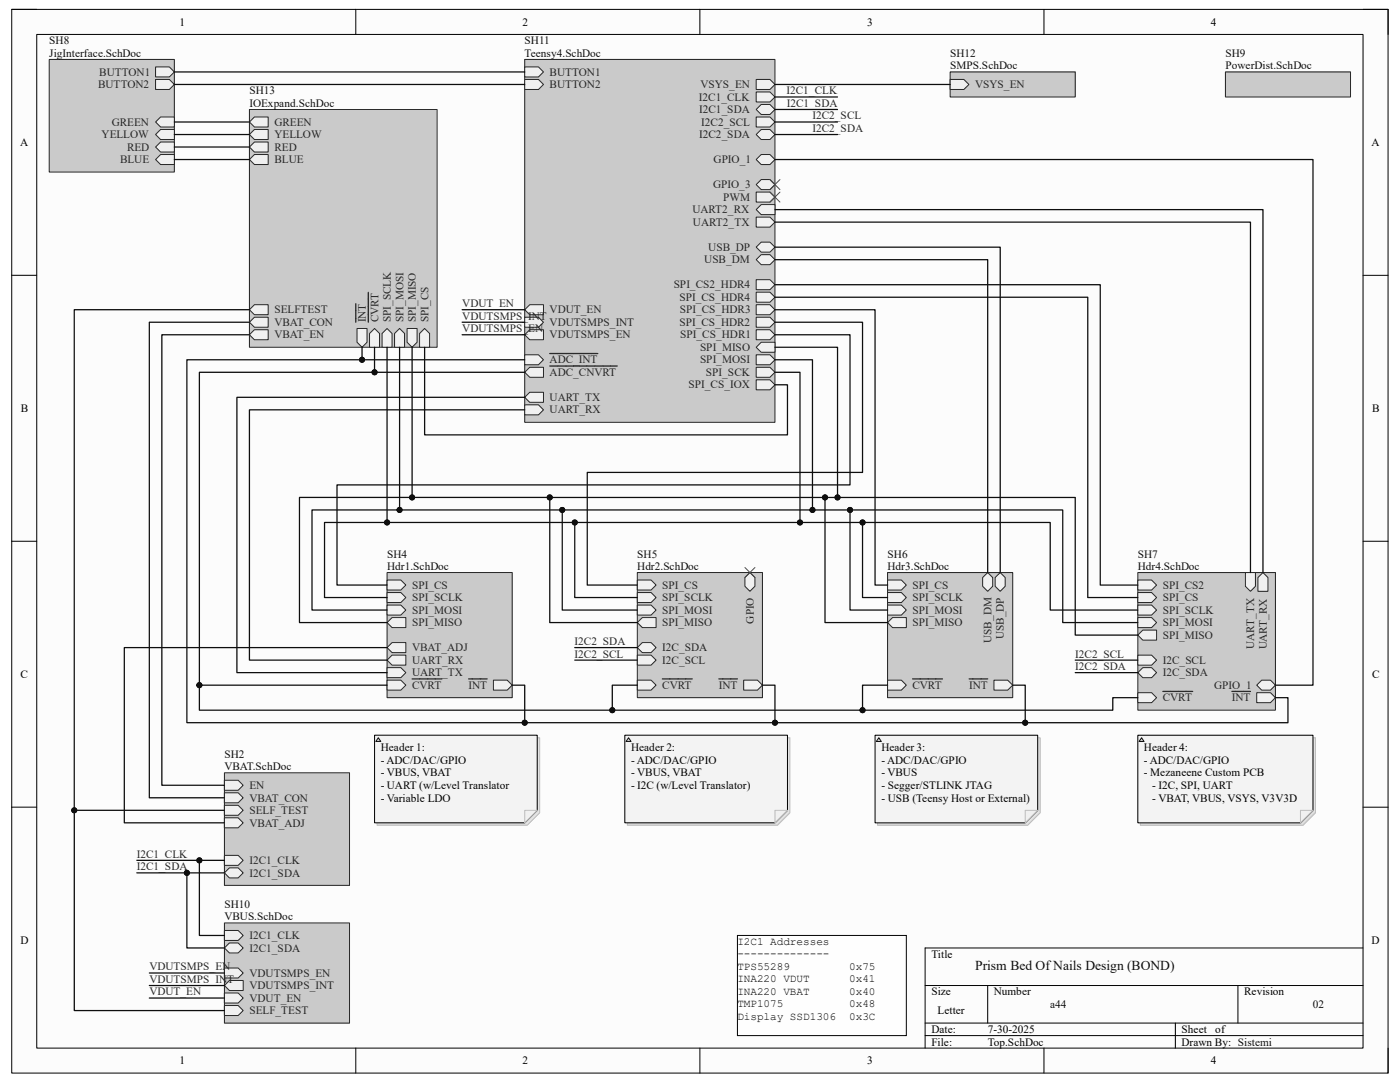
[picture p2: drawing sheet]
<svg xmlns="http://www.w3.org/2000/svg" width="279mm" height="216mm" viewBox="0 0 279 216" stroke-linecap="round" stroke-linejoin="round" font-family="sans-serif">
<path d="M2.3 1.9h274.7v212.2h-274.7z" fill-rule="evenodd" fill="#fcfcfc"/>
<path d="M2.3 1.9h274.7v212.2h-274.7z" fill="none" stroke="#000" stroke-width=".2"/>
<path d="M7.3 6.9h264.7v202.2h-264.7z" fill-rule="evenodd" fill="#fcfcfc"/>
<g fill="none" stroke="#000" stroke-width=".2">
<path d="M2.3 1.9h5M7.3 6.9h264.7v202.2h-264.7zM71 1.9v5M139.7 1.9v5M208.3 1.9v5M272 1.9h5v5M2.3 54.9h5M272 54.9h5M2.3 108h5M272 108h5M2.3 161.1h5M272 161.1h5"/>
<path d="M184.6 196.6h87.4M197.1 196.6v7.5M247.1 196.6v7.5M272 189.2h-87.4v19.9M71 209.1v5M139.7 209.1v5M184.6 204.1h87.4M184.6 206.6h87.4M208.3 209.1v5M234.6 204.1v5M277 209.1v5"/>
</g>
<path d="M44.8 154.2h25v22.5h-25z" fill-rule="evenodd" fill="#cacaca"/>
<path d="M44.8 154.2h25v22.5h-25z" fill="none" stroke="#262626" stroke-width=".2"/>
<path d="M45.8 173.2h1.7l1 1-1 1h-1.7l-1-1z" fill-rule="evenodd" fill="#f0f0f0"/>
<path d="M45.8 173.2h1.7l1 1-1 1h-1.7l-1-1z" fill="none" stroke="#262626" stroke-width=".2"/>
<path d="M44.8 155.7h2.7l1 1-1 1h-2.7z" fill-rule="evenodd" fill="#f0f0f0"/>
<path d="M44.8 155.7h2.7l1 1-1 1h-2.7z" fill="none" stroke="#262626" stroke-width=".2"/>
<path d="M44.8 158.2h2.7l1 1-1 1h-2.7z" fill-rule="evenodd" fill="#f0f0f0"/>
<path d="M44.8 158.2h2.7l1 1-1 1h-2.7z" fill="none" stroke="#262626" stroke-width=".2"/>
<path d="M44.8 160.7h2.7l1 1-1 1h-2.7z" fill-rule="evenodd" fill="#f0f0f0"/>
<path d="M44.8 160.7h2.7l1 1-1 1h-2.7z" fill="none" stroke="#262626" stroke-width=".2"/>
<path d="M44.8 170.7h2.7l1 1-1 1h-2.7z" fill-rule="evenodd" fill="#f0f0f0"/>
<path d="M44.8 170.7h2.7l1 1-1 1h-2.7z" fill="none" stroke="#262626" stroke-width=".2"/>
<path d="M44.8 163.2h2.7l1 1-1 1h-2.7z" fill-rule="evenodd" fill="#f0f0f0"/>
<path d="M44.8 163.2h2.7l1 1-1 1h-2.7z" fill="none" stroke="#262626" stroke-width=".2"/>
<path d="M77.2 114.2h25v25h-25z" fill-rule="evenodd" fill="#cacaca"/>
<path d="M77.2 114.2h25v25h-25z" fill="none" stroke="#262626" stroke-width=".2"/>
<path d="M77.2 120.7h2.8l1 1-1 1h-2.8z" fill-rule="evenodd" fill="#f0f0f0"/>
<path d="M77.2 120.7h2.8l1 1-1 1h-2.8z" fill="none" stroke="#262626" stroke-width=".2"/>
<path d="M77.2 115.7h2.8l1 1-1 1h-2.8z" fill-rule="evenodd" fill="#f0f0f0"/>
<path d="M77.2 115.7h2.8l1 1-1 1h-2.8z" fill="none" stroke="#262626" stroke-width=".2"/>
<path d="M98.5 135.7h2.7l1 1-1 1h-2.7z" fill-rule="evenodd" fill="#f0f0f0"/>
<path d="M98.5 135.7h2.7l1 1-1 1h-2.7z" fill="none" stroke="#262626" stroke-width=".2"/>
<path d="M93.5 135.5h3.7" fill="none" stroke="#262626" stroke-width=".25"/>
<path d="M77.2 124.2l1-1h2.8v2h-2.8z" fill-rule="evenodd" fill="#f0f0f0"/>
<path d="M77.2 124.2l1-1h2.8v2h-2.8z" fill="none" stroke="#262626" stroke-width=".2"/>
<path d="M77.2 118.2h2.8l1 1-1 1h-2.8z" fill-rule="evenodd" fill="#f0f0f0"/>
<path d="M77.2 118.2h2.8l1 1-1 1h-2.8z" fill="none" stroke="#262626" stroke-width=".2"/>
<path d="M77.2 135.7h2.8l1 1-1 1h-2.8z" fill-rule="evenodd" fill="#f0f0f0"/>
<path d="M77.2 135.7h2.8l1 1-1 1h-2.8z" fill="none" stroke="#262626" stroke-width=".2"/>
<path d="M82.2 135.5h6" fill="none" stroke="#262626" stroke-width=".25"/>
<path d="M77.2 129.2l1-1h2.8v2h-2.8z" fill-rule="evenodd" fill="#f0f0f0"/>
<path d="M77.2 129.2l1-1h2.8v2h-2.8z" fill="none" stroke="#262626" stroke-width=".2"/>
<path d="M77.2 133.2h2.8l1 1-1 1h-2.8z" fill-rule="evenodd" fill="#f0f0f0"/>
<path d="M77.2 133.2h2.8l1 1-1 1h-2.8z" fill="none" stroke="#262626" stroke-width=".2"/>
<path d="M77.2 131.7l1-1h2.8v2h-2.8z" fill-rule="evenodd" fill="#f0f0f0"/>
<path d="M77.2 131.7l1-1h2.8v2h-2.8z" fill="none" stroke="#262626" stroke-width=".2"/>
<path d="M127.2 114.2h25v25h-25z" fill-rule="evenodd" fill="#cacaca"/>
<path d="M127.2 114.2h25v25h-25z" fill="none" stroke="#262626" stroke-width=".2"/>
<path d="M127.2 118.2h2.7l1 1-1 1h-2.7z" fill-rule="evenodd" fill="#f0f0f0"/>
<path d="M127.2 118.2h2.7l1 1-1 1h-2.7z" fill="none" stroke="#262626" stroke-width=".2"/>
<path d="M127.2 124.2l1-1h2.7v2h-2.7z" fill-rule="evenodd" fill="#f0f0f0"/>
<path d="M127.2 124.2l1-1h2.7v2h-2.7z" fill="none" stroke="#262626" stroke-width=".2"/>
<path d="M127.2 120.7h2.7l1 1-1 1h-2.7z" fill-rule="evenodd" fill="#f0f0f0"/>
<path d="M127.2 120.7h2.7l1 1-1 1h-2.7z" fill="none" stroke="#262626" stroke-width=".2"/>
<path d="M127.2 129.2l1-1h1.7l1 1-1 1h-1.7z" fill-rule="evenodd" fill="#f0f0f0"/>
<path d="M127.2 129.2l1-1h1.7l1 1-1 1h-1.7z" fill="none" stroke="#262626" stroke-width=".2"/>
<path d="M127.2 130.7h2.7l1 1-1 1h-2.7z" fill-rule="evenodd" fill="#f0f0f0"/>
<path d="M127.2 130.7h2.7l1 1-1 1h-2.7z" fill="none" stroke="#262626" stroke-width=".2"/>
<path d="M127.2 115.7h2.7l1 1-1 1h-2.7z" fill-rule="evenodd" fill="#f0f0f0"/>
<path d="M127.2 115.7h2.7l1 1-1 1h-2.7z" fill="none" stroke="#262626" stroke-width=".2"/>
<path d="M127.2 135.7h2.7l1 1-1 1h-2.7z" fill-rule="evenodd" fill="#f0f0f0"/>
<path d="M127.2 135.7h2.7l1 1-1 1h-2.7z" fill="none" stroke="#262626" stroke-width=".2"/>
<path d="M132.2 135.5h5.9" fill="none" stroke="#262626" stroke-width=".25"/>
<path d="M148.4 135.7h2.8l1 1-1 1h-2.8z" fill-rule="evenodd" fill="#f0f0f0"/>
<path d="M148.4 135.7h2.8l1 1-1 1h-2.8z" fill="none" stroke="#262626" stroke-width=".2"/>
<path d="M143.5 135.5h3.7" fill="none" stroke="#262626" stroke-width=".25"/>
<path d="M148.7 115.2l1-1 1 1v1.8l-1 1-1-1z" fill-rule="evenodd" fill="#f0f0f0"/>
<path d="M148.7 115.2l1-1 1 1v1.8l-1 1-1-1z" fill="none" stroke="#262626" stroke-width=".2"/>
<path d="M177.1 114.2h25v25h-25z" fill-rule="evenodd" fill="#cacaca"/>
<path d="M177.1 114.2h25v25h-25z" fill="none" stroke="#262626" stroke-width=".2"/>
<path d="M177.1 120.7h2.8l1 1-1 1h-2.8z" fill-rule="evenodd" fill="#f0f0f0"/>
<path d="M177.1 120.7h2.8l1 1-1 1h-2.8z" fill="none" stroke="#262626" stroke-width=".2"/>
<path d="M177.1 118.2h2.8l1 1-1 1h-2.8z" fill-rule="evenodd" fill="#f0f0f0"/>
<path d="M177.1 118.2h2.8l1 1-1 1h-2.8z" fill="none" stroke="#262626" stroke-width=".2"/>
<path d="M177.1 115.7h2.8l1 1-1 1h-2.8z" fill-rule="evenodd" fill="#f0f0f0"/>
<path d="M177.1 115.7h2.8l1 1-1 1h-2.8z" fill="none" stroke="#262626" stroke-width=".2"/>
<path d="M177.1 124.2l1-1h2.8v2h-2.8z" fill-rule="evenodd" fill="#f0f0f0"/>
<path d="M177.1 124.2l1-1h2.8v2h-2.8z" fill="none" stroke="#262626" stroke-width=".2"/>
<path d="M198.4 135.7h2.7l1 1-1 1h-2.7z" fill-rule="evenodd" fill="#f0f0f0"/>
<path d="M198.4 135.7h2.7l1 1-1 1h-2.7z" fill="none" stroke="#262626" stroke-width=".2"/>
<path d="M193.4 135.5h3.7" fill="none" stroke="#262626" stroke-width=".25"/>
<path d="M177.1 135.7h2.8l1 1-1 1h-2.8z" fill-rule="evenodd" fill="#f0f0f0"/>
<path d="M177.1 135.7h2.8l1 1-1 1h-2.8z" fill="none" stroke="#262626" stroke-width=".2"/>
<path d="M182.1 135.5h6" fill="none" stroke="#262626" stroke-width=".25"/>
<path d="M198.6 115.2l1-1 1 1v1.8l-1 1-1-1z" fill-rule="evenodd" fill="#f0f0f0"/>
<path d="M198.6 115.2l1-1 1 1v1.8l-1 1-1-1z" fill="none" stroke="#262626" stroke-width=".2"/>
<path d="M196.1 115.2l1-1 1 1v1.8l-1 1-1-1z" fill-rule="evenodd" fill="#f0f0f0"/>
<path d="M196.1 115.2l1-1 1 1v1.8l-1 1-1-1z" fill="none" stroke="#262626" stroke-width=".2"/>
<path d="M227.1 114.2h27.4v27.5h-27.4z" fill-rule="evenodd" fill="#cacaca"/>
<path d="M227.1 114.2h27.4v27.5h-27.4z" fill="none" stroke="#262626" stroke-width=".2"/>
<path d="M227.1 138.2h2.7l1 1-1 1h-2.7z" fill-rule="evenodd" fill="#f0f0f0"/>
<path d="M227.1 138.2h2.7l1 1-1 1h-2.7z" fill="none" stroke="#262626" stroke-width=".2"/>
<path d="M232.1 138h5.9" fill="none" stroke="#262626" stroke-width=".25"/>
<path d="M227.1 115.7h2.7l1 1-1 1h-2.7z" fill-rule="evenodd" fill="#f0f0f0"/>
<path d="M227.1 115.7h2.7l1 1-1 1h-2.7z" fill="none" stroke="#262626" stroke-width=".2"/>
<path d="M227.1 134.2l1-1h1.7l1 1-1 1h-1.7z" fill-rule="evenodd" fill="#f0f0f0"/>
<path d="M227.1 134.2l1-1h1.7l1 1-1 1h-1.7z" fill="none" stroke="#262626" stroke-width=".2"/>
<path d="M227.1 120.7h2.7l1 1-1 1h-2.7z" fill-rule="evenodd" fill="#f0f0f0"/>
<path d="M227.1 120.7h2.7l1 1-1 1h-2.7z" fill="none" stroke="#262626" stroke-width=".2"/>
<path d="M227.1 123.2h2.7l1 1-1 1h-2.7z" fill-rule="evenodd" fill="#f0f0f0"/>
<path d="M227.1 123.2h2.7l1 1-1 1h-2.7z" fill="none" stroke="#262626" stroke-width=".2"/>
<path d="M227.1 118.2h2.7l1 1-1 1h-2.7z" fill-rule="evenodd" fill="#f0f0f0"/>
<path d="M227.1 118.2h2.7l1 1-1 1h-2.7z" fill="none" stroke="#262626" stroke-width=".2"/>
<path d="M227.1 130.7h2.7l1 1-1 1h-2.7z" fill-rule="evenodd" fill="#f0f0f0"/>
<path d="M227.1 130.7h2.7l1 1-1 1h-2.7z" fill="none" stroke="#262626" stroke-width=".2"/>
<path d="M227.1 126.7l1-1h2.7v2h-2.7z" fill-rule="evenodd" fill="#f0f0f0"/>
<path d="M227.1 126.7l1-1h2.7v2h-2.7z" fill="none" stroke="#262626" stroke-width=".2"/>
<path d="M250.8 138.2h2.7l1 1-1 1h-2.7z" fill-rule="evenodd" fill="#f0f0f0"/>
<path d="M250.8 138.2h2.7l1 1-1 1h-2.7z" fill="none" stroke="#262626" stroke-width=".2"/>
<path d="M245.9 138h3.7" fill="none" stroke="#262626" stroke-width=".25"/>
<path d="M250.8 136.7l1-1h1.7l1 1-1 1h-1.7z" fill-rule="evenodd" fill="#f0f0f0"/>
<path d="M250.8 136.7l1-1h1.7l1 1-1 1h-1.7z" fill="none" stroke="#262626" stroke-width=".2"/>
<path d="M248.5 114.2h2v2.8l-.9 1-1.1-1z" fill-rule="evenodd" fill="#f0f0f0"/>
<path d="M248.5 114.2h2v2.8l-.9 1-1.1-1z" fill="none" stroke="#262626" stroke-width=".2"/>
<path d="M251 115.2l1.1-1 .9 1v2.8h-2z" fill-rule="evenodd" fill="#f0f0f0"/>
<path d="M251 115.2l1.1-1 .9 1v2.8h-2z" fill="none" stroke="#262626" stroke-width=".2"/>
<path d="M9.8 11.9h25v22.4h-25z" fill-rule="evenodd" fill="#cacaca"/>
<path d="M9.8 11.9h25v22.4h-25z" fill="none" stroke="#262626" stroke-width=".2"/>
<path d="M31 31.8l1-1h2.8v2h-2.8z" fill-rule="evenodd" fill="#f0f0f0"/>
<path d="M31 31.8l1-1h2.8v2h-2.8z" fill="none" stroke="#262626" stroke-width=".2"/>
<path d="M31 26.8l1-1h2.8v2h-2.8z" fill-rule="evenodd" fill="#f0f0f0"/>
<path d="M31 26.8l1-1h2.8v2h-2.8z" fill="none" stroke="#262626" stroke-width=".2"/>
<path d="M31 29.3l1-1h2.8v2h-2.8z" fill-rule="evenodd" fill="#f0f0f0"/>
<path d="M31 29.3l1-1h2.8v2h-2.8z" fill="none" stroke="#262626" stroke-width=".2"/>
<path d="M31 13.4h2.8l1 1-1 1h-2.8z" fill-rule="evenodd" fill="#f0f0f0"/>
<path d="M31 13.4h2.8l1 1-1 1h-2.8z" fill="none" stroke="#262626" stroke-width=".2"/>
<path d="M31 24.3l1-1h2.8v2h-2.8z" fill-rule="evenodd" fill="#f0f0f0"/>
<path d="M31 24.3l1-1h2.8v2h-2.8z" fill="none" stroke="#262626" stroke-width=".2"/>
<path d="M31 15.9h2.8l1 1-1 1h-2.8z" fill-rule="evenodd" fill="#f0f0f0"/>
<path d="M31 15.9h2.8l1 1-1 1h-2.8z" fill="none" stroke="#262626" stroke-width=".2"/>
<path d="M244.6 14.4h24.9v5h-24.9z" fill-rule="evenodd" fill="#cacaca"/>
<path d="M244.6 14.4h24.9v5h-24.9z" fill="none" stroke="#262626" stroke-width=".2"/>
<path d="M44.8 184.2h25v19.9h-25z" fill-rule="evenodd" fill="#cacaca"/>
<path d="M44.8 184.2h25v19.9h-25z" fill="none" stroke="#262626" stroke-width=".2"/>
<path d="M45.8 188.2h1.7l1 1-1 1h-1.7l-1-1z" fill-rule="evenodd" fill="#f0f0f0"/>
<path d="M45.8 188.2h1.7l1 1-1 1h-1.7l-1-1z" fill="none" stroke="#262626" stroke-width=".2"/>
<path d="M44.8 185.7h2.7l1 1-1 1h-2.7z" fill-rule="evenodd" fill="#f0f0f0"/>
<path d="M44.8 185.7h2.7l1 1-1 1h-2.7z" fill="none" stroke="#262626" stroke-width=".2"/>
<path d="M44.8 193.2h2.7l1 1-1 .9h-2.7z" fill-rule="evenodd" fill="#f0f0f0"/>
<path d="M44.8 193.2h2.7l1 1-1 .9h-2.7z" fill="none" stroke="#262626" stroke-width=".2"/>
<path d="M45.8 195.6h2.7v2h-2.7l-1-1z" fill-rule="evenodd" fill="#f0f0f0"/>
<path d="M45.8 195.6h2.7v2h-2.7l-1-1z" fill="none" stroke="#262626" stroke-width=".2"/>
<path d="M44.8 200.6h2.7l1 1-1 1h-2.7z" fill-rule="evenodd" fill="#f0f0f0"/>
<path d="M44.8 200.6h2.7l1 1-1 1h-2.7z" fill="none" stroke="#262626" stroke-width=".2"/>
<path d="M44.8 198.1h2.7l1 1-1 1h-2.7z" fill-rule="evenodd" fill="#f0f0f0"/>
<path d="M44.8 198.1h2.7l1 1-1 1h-2.7z" fill="none" stroke="#262626" stroke-width=".2"/>
<path d="M104.7 11.9h50v72.4h-50z" fill-rule="evenodd" fill="#cacaca"/>
<path d="M104.7 11.9h50v72.4h-50z" fill="none" stroke="#262626" stroke-width=".2"/>
<path d="M150.9 18.4h2.8l1 1-1 .9h-2.8z" fill-rule="evenodd" fill="#f0f0f0"/>
<path d="M150.9 18.4h2.8l1 1-1 .9h-2.8z" fill="none" stroke="#262626" stroke-width=".2"/>
<path d="M151.9 68.3h2.8v2h-2.8l-1-1z" fill-rule="evenodd" fill="#f0f0f0"/>
<path d="M151.9 68.3h2.8v2h-2.8l-1-1z" fill="none" stroke="#262626" stroke-width=".2"/>
<path d="M150.9 60.8h2.8l1 1-1 1h-2.8z" fill-rule="evenodd" fill="#f0f0f0"/>
<path d="M150.9 60.8h2.8l1 1-1 1h-2.8z" fill="none" stroke="#262626" stroke-width=".2"/>
<path d="M151.9 20.8h1.8l1 1-1 1h-1.8l-1-1z" fill-rule="evenodd" fill="#f0f0f0"/>
<path d="M151.9 20.8h1.8l1 1-1 1h-1.8l-1-1z" fill="none" stroke="#262626" stroke-width=".2"/>
<path d="M150.9 73.3h2.8l1 1-1 1h-2.8z" fill-rule="evenodd" fill="#f0f0f0"/>
<path d="M150.9 73.3h2.8l1 1-1 1h-2.8z" fill="none" stroke="#262626" stroke-width=".2"/>
<path d="M150.9 58.3h2.8l1 1-1 1h-2.8z" fill-rule="evenodd" fill="#f0f0f0"/>
<path d="M150.9 58.3h2.8l1 1-1 1h-2.8z" fill="none" stroke="#262626" stroke-width=".2"/>
<path d="M150.9 63.3h2.8l1 1-1 1h-2.8z" fill-rule="evenodd" fill="#f0f0f0"/>
<path d="M150.9 63.3h2.8l1 1-1 1h-2.8z" fill="none" stroke="#262626" stroke-width=".2"/>
<path d="M150.9 55.8h2.8l1 1-1 1h-2.8z" fill-rule="evenodd" fill="#f0f0f0"/>
<path d="M150.9 55.8h2.8l1 1-1 1h-2.8z" fill="none" stroke="#262626" stroke-width=".2"/>
<path d="M104.7 70.8h2.8l1 1-1 1h-2.8z" fill-rule="evenodd" fill="#f0f0f0"/>
<path d="M104.7 70.8h2.8l1 1-1 1h-2.8z" fill="none" stroke="#262626" stroke-width=".2"/>
<path d="M109.7 70.5h9.6" fill="none" stroke="#262626" stroke-width=".25"/>
<path d="M151.9 30.8h1.8l1 1-1 1h-1.8l-1-1z" fill-rule="evenodd" fill="#f0f0f0"/>
<path d="M151.9 30.8h1.8l1 1-1 1h-1.8l-1-1z" fill="none" stroke="#262626" stroke-width=".2"/>
<path d="M150.9 65.8h2.8l1 1-1 1h-2.8z" fill-rule="evenodd" fill="#f0f0f0"/>
<path d="M150.9 65.8h2.8l1 1-1 1h-2.8z" fill="none" stroke="#262626" stroke-width=".2"/>
<path d="M150.9 26.8l1-1h1.8l1 1-1 1h-1.8z" fill-rule="evenodd" fill="#f0f0f0"/>
<path d="M150.9 26.8l1-1h1.8l1 1-1 1h-1.8z" fill="none" stroke="#262626" stroke-width=".2"/>
<path d="M150.9 23.3h2.8l1 1-1 1h-2.8z" fill-rule="evenodd" fill="#f0f0f0"/>
<path d="M150.9 23.3h2.8l1 1-1 1h-2.8z" fill="none" stroke="#262626" stroke-width=".2"/>
<path d="M104.7 74.3l1-1h2.8v2h-2.8z" fill-rule="evenodd" fill="#f0f0f0"/>
<path d="M104.7 74.3l1-1h2.8v2h-2.8z" fill="none" stroke="#262626" stroke-width=".2"/>
<path d="M109.7 73h13.5" fill="none" stroke="#262626" stroke-width=".25"/>
<path d="M150.9 70.8h2.8l1 1-1 1h-2.8z" fill-rule="evenodd" fill="#f0f0f0"/>
<path d="M150.9 70.8h2.8l1 1-1 1h-2.8z" fill="none" stroke="#262626" stroke-width=".2"/>
<path d="M104.7 13.4h2.8l1 1-1 1h-2.8z" fill-rule="evenodd" fill="#f0f0f0"/>
<path d="M104.7 13.4h2.8l1 1-1 1h-2.8z" fill="none" stroke="#262626" stroke-width=".2"/>
<path d="M104.7 15.9h2.8l1 1-1 1h-2.8z" fill-rule="evenodd" fill="#f0f0f0"/>
<path d="M104.7 15.9h2.8l1 1-1 1h-2.8z" fill="none" stroke="#262626" stroke-width=".2"/>
<path d="M150.9 49.3l1-1h1.8l1 1-1 1h-1.8z" fill-rule="evenodd" fill="#f0f0f0"/>
<path d="M150.9 49.3l1-1h1.8l1 1-1 1h-1.8z" fill="none" stroke="#262626" stroke-width=".2"/>
<path d="M150.9 51.8l1-1h1.8l1 1-1 1h-1.8z" fill-rule="evenodd" fill="#f0f0f0"/>
<path d="M150.9 51.8l1-1h1.8l1 1-1 1h-1.8z" fill="none" stroke="#262626" stroke-width=".2"/>
<path d="M105.7 78.3h2.8v2h-2.8l-1-1z" fill-rule="evenodd" fill="#f0f0f0"/>
<path d="M105.7 78.3h2.8v2h-2.8l-1-1z" fill="none" stroke="#262626" stroke-width=".2"/>
<path d="M104.7 80.8h2.8l1 1-1 1h-2.8z" fill-rule="evenodd" fill="#f0f0f0"/>
<path d="M104.7 80.8h2.8l1 1-1 1h-2.8z" fill="none" stroke="#262626" stroke-width=".2"/>
<path d="M150.9 43.3h2.8l1 1-1 1h-2.8z" fill-rule="evenodd" fill="#f0f0f0"/>
<path d="M150.9 43.3h2.8l1 1-1 1h-2.8z" fill="none" stroke="#262626" stroke-width=".2"/>
<path d="M151.9 40.8h2.8v2h-2.8l-1-1z" fill-rule="evenodd" fill="#f0f0f0"/>
<path d="M151.9 40.8h2.8v2h-2.8l-1-1z" fill="none" stroke="#262626" stroke-width=".2"/>
<path d="M150.9 75.8h2.8l1 1-1 1h-2.8z" fill-rule="evenodd" fill="#f0f0f0"/>
<path d="M150.9 75.8h2.8l1 1-1 1h-2.8z" fill="none" stroke="#262626" stroke-width=".2"/>
<path d="M150.9 38.3h2.8l1 1-1 1h-2.8z" fill-rule="evenodd" fill="#f0f0f0"/>
<path d="M150.9 38.3h2.8l1 1-1 1h-2.8z" fill="none" stroke="#262626" stroke-width=".2"/>
<path d="M151.9 35.8h1.8l1 1-1 1h-1.8l-1-1z" fill-rule="evenodd" fill="#f0f0f0"/>
<path d="M151.9 35.8h1.8l1 1-1 1h-1.8l-1-1z" fill="none" stroke="#262626" stroke-width=".2"/>
<path d="M104.7 61.8l1-1h2.8v2h-2.8z" fill-rule="evenodd" fill="#f0f0f0"/>
<path d="M104.7 61.8l1-1h2.8v2h-2.8z" fill="none" stroke="#262626" stroke-width=".2"/>
<path d="M104.7 63.3h2.8l1 1-1 1h-2.8z" fill-rule="evenodd" fill="#f0f0f0"/>
<path d="M104.7 63.3h2.8l1 1-1 1h-2.8z" fill="none" stroke="#262626" stroke-width=".2"/>
<path d="M105.7 65.8h2.8v2h-2.8l-1-1z" fill-rule="evenodd" fill="#f0f0f0"/>
<path d="M105.7 65.8h2.8v2h-2.8l-1-1z" fill="none" stroke="#262626" stroke-width=".2"/>
<path d="M150.9 15.9h2.8l1 1-1 1h-2.8z" fill-rule="evenodd" fill="#f0f0f0"/>
<path d="M150.9 15.9h2.8l1 1-1 1h-2.8z" fill="none" stroke="#262626" stroke-width=".2"/>
<path d="M189.6 14.4h25v5h-25z" fill-rule="evenodd" fill="#cacaca"/>
<path d="M189.6 14.4h25v5h-25z" fill="none" stroke="#262626" stroke-width=".2"/>
<path d="M189.6 15.9h2.8l1 1-1 1h-2.8z" fill-rule="evenodd" fill="#f0f0f0"/>
<path d="M189.6 15.9h2.8l1 1-1 1h-2.8z" fill="none" stroke="#262626" stroke-width=".2"/>
<path d="M49.8 21.8h37.4v47.5h-37.4z" fill-rule="evenodd" fill="#cacaca"/>
<path d="M49.8 21.8h37.4v47.5h-37.4z" fill="none" stroke="#262626" stroke-width=".2"/>
<path d="M81.2 65.5h2v2.8l-1 1-1-1z" fill-rule="evenodd" fill="#f0f0f0"/>
<path d="M81.2 65.5h2v2.8l-1 1-1-1z" fill="none" stroke="#262626" stroke-width=".2"/>
<path d="M49.8 29.3l1-1h2.7v2h-2.7z" fill-rule="evenodd" fill="#f0f0f0"/>
<path d="M49.8 29.3l1-1h2.7v2h-2.7z" fill="none" stroke="#262626" stroke-width=".2"/>
<path d="M49.8 26.8l1-1h2.7v2h-2.7z" fill-rule="evenodd" fill="#f0f0f0"/>
<path d="M49.8 26.8l1-1h2.7v2h-2.7z" fill="none" stroke="#262626" stroke-width=".2"/>
<path d="M77.2 65.5l1 1v2.8h-2v-2.8z" fill-rule="evenodd" fill="#f0f0f0"/>
<path d="M77.2 65.5l1 1v2.8h-2v-2.8z" fill="none" stroke="#262626" stroke-width=".2"/>
<path d="M50.8 65.8h2.7v2h-2.7l-1-1z" fill-rule="evenodd" fill="#f0f0f0"/>
<path d="M50.8 65.8h2.7v2h-2.7l-1-1z" fill="none" stroke="#262626" stroke-width=".2"/>
<path d="M49.8 64.3l1-1h2.7v2h-2.7z" fill-rule="evenodd" fill="#f0f0f0"/>
<path d="M49.8 64.3l1-1h2.7v2h-2.7z" fill="none" stroke="#262626" stroke-width=".2"/>
<path d="M73.7 66.5l1.1-1 .9 1v2.8h-2z" fill-rule="evenodd" fill="#f0f0f0"/>
<path d="M73.7 66.5l1.1-1 .9 1v2.8h-2z" fill="none" stroke="#262626" stroke-width=".2"/>
<path d="M73.5 58.3v6" fill="none" stroke="#262626" stroke-width=".25"/>
<path d="M71.3 65.5h1.9v2.8l-.9 1-1-1z" fill-rule="evenodd" fill="#f0f0f0"/>
<path d="M71.3 65.5h1.9v2.8l-.9 1-1-1z" fill="none" stroke="#262626" stroke-width=".2"/>
<path d="M71 60.6v3.7" fill="none" stroke="#262626" stroke-width=".25"/>
<path d="M50.8 30.8h2.7v2h-2.7l-1-1z" fill-rule="evenodd" fill="#f0f0f0"/>
<path d="M50.8 30.8h2.7v2h-2.7l-1-1z" fill="none" stroke="#262626" stroke-width=".2"/>
<path d="M83.7 66.5l1-1 1 1v2.8h-2z" fill-rule="evenodd" fill="#f0f0f0"/>
<path d="M83.7 66.5l1-1 1 1v2.8h-2z" fill="none" stroke="#262626" stroke-width=".2"/>
<path d="M49.8 61.8l1-1h2.7v2h-2.7z" fill-rule="evenodd" fill="#f0f0f0"/>
<path d="M49.8 61.8l1-1h2.7v2h-2.7z" fill="none" stroke="#262626" stroke-width=".2"/>
<path d="M79.7 65.5l1 1v2.8h-2v-2.8z" fill-rule="evenodd" fill="#f0f0f0"/>
<path d="M79.7 65.5l1 1v2.8h-2v-2.8z" fill="none" stroke="#262626" stroke-width=".2"/>
<path d="M50.8 23.3h2.7v2h-2.7l-1-1z" fill-rule="evenodd" fill="#f0f0f0"/>
<path d="M50.8 23.3h2.7v2h-2.7l-1-1z" fill="none" stroke="#262626" stroke-width=".2"/>
<path d="M153.7 35.8l2 2M153.7 38.3l2 2M155.7 35.8l-2 2M155.7 38.3l-2 2M148.7 113.2l2 2M150.7 113.2l-2 2" fill="none" stroke="#4c4c4c" stroke-width=".2"/>
<path d="M147.2 186.7h33.7v19.9h-33.7z" fill-rule="evenodd" fill="#fefefe"/>
<path d="M147.2 186.7h33.7v19.9h-33.7z" fill="none" stroke="#000" stroke-width=".2"/>
<path d="M34.8 14.4h69.9M34.8 16.9h69.9M114.7 104.3v14.9h12.5" fill="none" stroke="#0e0e0e" stroke-width=".25"/>
<circle cx="114.7" cy="104.3" r=".5" fill="#0e0e0e"/>
<circle cx="114.7" cy="104.3" r=".5" fill="none" stroke="#0e0e0e" stroke-width=".2"/>
<path d="M159.6 104.3h12.5v14.9h5" fill="none" stroke="#0e0e0e" stroke-width=".25"/>
<circle cx="172.1" cy="104.3" r=".5" fill="#0e0e0e"/>
<circle cx="172.1" cy="104.3" r=".5" fill="none" stroke="#0e0e0e" stroke-width=".2"/>
<circle cx="159.7" cy="104.3" r=".5" fill="#0e0e0e"/>
<circle cx="159.7" cy="104.3" r=".5" fill="none" stroke="#0e0e0e" stroke-width=".2"/>
<path d="M112.2 101.8v19.9h15" fill="none" stroke="#0e0e0e" stroke-width=".25"/>
<circle cx="112.2" cy="101.8" r=".5" fill="#0e0e0e"/>
<circle cx="112.2" cy="101.8" r=".5" fill="none" stroke="#0e0e0e" stroke-width=".2"/>
<path d="M162.1 101.8h7.5v19.9h7.5" fill="none" stroke="#0e0e0e" stroke-width=".25"/>
<circle cx="162.1" cy="101.8" r=".5" fill="#0e0e0e"/>
<circle cx="162.1" cy="101.8" r=".5" fill="none" stroke="#0e0e0e" stroke-width=".2"/>
<circle cx="169.6" cy="101.8" r=".5" fill="#0e0e0e"/>
<circle cx="169.6" cy="101.8" r=".5" fill="none" stroke="#0e0e0e" stroke-width=".2"/>
<path d="M169.6 101.8h42.5v22.4h15" fill="none" stroke="#0e0e0e" stroke-width=".25"/>
<circle cx="169.6" cy="101.8" r=".5" fill="#0e0e0e"/>
<circle cx="169.6" cy="101.8" r=".5" fill="none" stroke="#0e0e0e" stroke-width=".2"/>
<path d="M172.1 104.3h37.5v17.4h17.5" fill="none" stroke="#0e0e0e" stroke-width=".25"/>
<circle cx="172.1" cy="104.3" r=".5" fill="#0e0e0e"/>
<circle cx="172.1" cy="104.3" r=".5" fill="none" stroke="#0e0e0e" stroke-width=".2"/>
<path d="M154.7 56.8h64.9v59.9h7.5M154.7 59.3h62.4v59.9h10M104.7 74.3h-64.9v62.4h37.4M154.7 66.8h14.9v30h-102.3v19.9h9.9M154.7 64.3h17.4v30h-54.9v22.4h10M154.7 61.8h19.9v54.9h2.5" fill="none" stroke="#0e0e0e" stroke-width=".25"/>
<circle cx="74.7" cy="74.3" r=".5" fill="#0e0e0e"/>
<circle cx="74.7" cy="74.3" r=".5" fill="none" stroke="#0e0e0e" stroke-width=".2"/>
<circle cx="39.8" cy="136.7" r=".5" fill="#0e0e0e"/>
<circle cx="39.8" cy="136.7" r=".5" fill="none" stroke="#0e0e0e" stroke-width=".2"/>
<path d="M39.8 136.7v5h82.4v-5h5" fill="none" stroke="#0e0e0e" stroke-width=".25"/>
<circle cx="39.8" cy="136.7" r=".5" fill="#0e0e0e"/>
<circle cx="39.8" cy="136.7" r=".5" fill="none" stroke="#0e0e0e" stroke-width=".2"/>
<circle cx="122.2" cy="141.7" r=".5" fill="#0e0e0e"/>
<circle cx="122.2" cy="141.7" r=".5" fill="none" stroke="#0e0e0e" stroke-width=".2"/>
<path d="M177.1 136.7h-5v5h-49.9" fill="none" stroke="#0e0e0e" stroke-width=".25"/>
<circle cx="122.2" cy="141.7" r=".5" fill="#0e0e0e"/>
<circle cx="122.2" cy="141.7" r=".5" fill="none" stroke="#0e0e0e" stroke-width=".2"/>
<circle cx="172.1" cy="141.7" r=".5" fill="#0e0e0e"/>
<circle cx="172.1" cy="141.7" r=".5" fill="none" stroke="#0e0e0e" stroke-width=".2"/>
<path d="M227.1 139.2h-5v2.5h-50" fill="none" stroke="#0e0e0e" stroke-width=".25"/>
<circle cx="172.1" cy="141.7" r=".5" fill="#0e0e0e"/>
<circle cx="172.1" cy="141.7" r=".5" fill="none" stroke="#0e0e0e" stroke-width=".2"/>
<path d="M104.7 71.8h-67.4v72.4h67.4v-7.5h-2.5" fill="none" stroke="#0e0e0e" stroke-width=".25"/>
<circle cx="72.3" cy="71.8" r=".5" fill="#0e0e0e"/>
<circle cx="72.3" cy="71.8" r=".5" fill="none" stroke="#0e0e0e" stroke-width=".2"/>
<circle cx="104.7" cy="144.2" r=".5" fill="#0e0e0e"/>
<circle cx="104.7" cy="144.2" r=".5" fill="none" stroke="#0e0e0e" stroke-width=".2"/>
<path d="M152.2 136.7h2.5v7.5h-50" fill="none" stroke="#0e0e0e" stroke-width=".25"/>
<circle cx="104.7" cy="144.2" r=".5" fill="#0e0e0e"/>
<circle cx="104.7" cy="144.2" r=".5" fill="none" stroke="#0e0e0e" stroke-width=".2"/>
<circle cx="154.7" cy="144.2" r=".5" fill="#0e0e0e"/>
<circle cx="154.7" cy="144.2" r=".5" fill="none" stroke="#0e0e0e" stroke-width=".2"/>
<path d="M202.1 136.7h2.5v7.5h-49.9" fill="none" stroke="#0e0e0e" stroke-width=".25"/>
<circle cx="154.7" cy="144.2" r=".5" fill="#0e0e0e"/>
<circle cx="154.7" cy="144.2" r=".5" fill="none" stroke="#0e0e0e" stroke-width=".2"/>
<circle cx="204.6" cy="144.2" r=".5" fill="#0e0e0e"/>
<circle cx="204.6" cy="144.2" r=".5" fill="none" stroke="#0e0e0e" stroke-width=".2"/>
<path d="M254.5 139.2h2.5v5h-52.4" fill="none" stroke="#0e0e0e" stroke-width=".25"/>
<circle cx="204.6" cy="144.2" r=".5" fill="#0e0e0e"/>
<circle cx="204.6" cy="144.2" r=".5" fill="none" stroke="#0e0e0e" stroke-width=".2"/>
<path d="M109.7 99.3h-49.9v24.9h17.4" fill="none" stroke="#0e0e0e" stroke-width=".25"/>
<circle cx="109.7" cy="99.3" r=".5" fill="#0e0e0e"/>
<circle cx="109.7" cy="99.3" r=".5" fill="none" stroke="#0e0e0e" stroke-width=".2"/>
<circle cx="82.2" cy="99.3" r=".5" fill="#0e0e0e"/>
<circle cx="82.2" cy="99.3" r=".5" fill="none" stroke="#0e0e0e" stroke-width=".2"/>
<path d="M164.6 99.3v24.9h12.5" fill="none" stroke="#0e0e0e" stroke-width=".25"/>
<circle cx="164.6" cy="99.3" r=".5" fill="#0e0e0e"/>
<circle cx="164.6" cy="99.3" r=".5" fill="none" stroke="#0e0e0e" stroke-width=".2"/>
<path d="M154.7 31.8h107.3v104.9h-7.5M27.3 174.2h17.5" fill="none" stroke="#0e0e0e" stroke-width=".25"/>
<circle cx="37.3" cy="174.2" r=".5" fill="#0e0e0e"/>
<circle cx="37.3" cy="174.2" r=".5" fill="none" stroke="#0e0e0e" stroke-width=".2"/>
<g fill="none" stroke="#0e0e0e" stroke-width=".25">
<path d="M154.7 19.4h12.4M154.7 21.8h12.4M154.7 24.3h12.4M154.7 26.8h12.4M154.7 49.3h44.9v64.9M154.7 51.8h42.4v62.4M154.7 44.3h94.9v69.9M154.7 41.8h97.4v72.4M104.7 79.3h-57.4v54.9h29.9M154.7 69.3h12.4v30M104.7 81.8h-54.9v49.9h27.4M77.2 129.2h-52.4v35h20"/>
<path d="M114.7 131.7h12.5M114.7 129.2h12.5M214.6 131.7h12.5M214.6 134.2h12.5"/>
</g>
<circle cx="167.1" cy="99.3" r=".5" fill="#0e0e0e"/>
<circle cx="167.1" cy="99.3" r=".5" fill="none" stroke="#0e0e0e" stroke-width=".2"/>
<path d="M127.2 124.2h-17.5v-24.9h104.9v27.4h12.5" fill="none" stroke="#0e0e0e" stroke-width=".25"/>
<circle cx="167.1" cy="99.3" r=".5" fill="#0e0e0e"/>
<circle cx="167.1" cy="99.3" r=".5" fill="none" stroke="#0e0e0e" stroke-width=".2"/>
<circle cx="164.6" cy="99.3" r=".5" fill="#0e0e0e"/>
<circle cx="164.6" cy="99.3" r=".5" fill="none" stroke="#0e0e0e" stroke-width=".2"/>
<circle cx="109.7" cy="99.3" r=".5" fill="#0e0e0e"/>
<circle cx="109.7" cy="99.3" r=".5" fill="none" stroke="#0e0e0e" stroke-width=".2"/>
<path d="M154.7 71.8h7.4v30h-99.8v19.9h14.9" fill="none" stroke="#0e0e0e" stroke-width=".25"/>
<circle cx="162.1" cy="101.8" r=".5" fill="#0e0e0e"/>
<circle cx="162.1" cy="101.8" r=".5" fill="none" stroke="#0e0e0e" stroke-width=".2"/>
<circle cx="112.2" cy="101.8" r=".5" fill="#0e0e0e"/>
<circle cx="112.2" cy="101.8" r=".5" fill="none" stroke="#0e0e0e" stroke-width=".2"/>
<circle cx="79.7" cy="101.8" r=".5" fill="#0e0e0e"/>
<circle cx="79.7" cy="101.8" r=".5" fill="none" stroke="#0e0e0e" stroke-width=".2"/>
<path d="M154.7 74.3h5v30h-94.9v14.9h12.4" fill="none" stroke="#0e0e0e" stroke-width=".25"/>
<circle cx="159.7" cy="104.3" r=".5" fill="#0e0e0e"/>
<circle cx="159.7" cy="104.3" r=".5" fill="none" stroke="#0e0e0e" stroke-width=".2"/>
<circle cx="114.7" cy="104.3" r=".5" fill="#0e0e0e"/>
<circle cx="114.7" cy="104.3" r=".5" fill="none" stroke="#0e0e0e" stroke-width=".2"/>
<circle cx="77.2" cy="104.3" r=".5" fill="#0e0e0e"/>
<circle cx="77.2" cy="104.3" r=".5" fill="none" stroke="#0e0e0e" stroke-width=".2"/>
<path d="M82.2 69.3v30" fill="none" stroke="#0e0e0e" stroke-width=".25"/>
<circle cx="82.2" cy="99.3" r=".5" fill="#0e0e0e"/>
<circle cx="82.2" cy="99.3" r=".5" fill="none" stroke="#0e0e0e" stroke-width=".2"/>
<path d="M79.7 69.3v32.5" fill="none" stroke="#0e0e0e" stroke-width=".25"/>
<circle cx="79.7" cy="101.8" r=".5" fill="#0e0e0e"/>
<circle cx="79.7" cy="101.8" r=".5" fill="none" stroke="#0e0e0e" stroke-width=".2"/>
<path d="M77.2 69.3v35" fill="none" stroke="#0e0e0e" stroke-width=".25"/>
<circle cx="77.2" cy="104.3" r=".5" fill="#0e0e0e"/>
<circle cx="77.2" cy="104.3" r=".5" fill="none" stroke="#0e0e0e" stroke-width=".2"/>
<path d="M34.8 24.3h15M34.8 26.8h15M34.8 29.3h15M34.8 31.8h15M49.8 61.8h-35v99.9h30" fill="none" stroke="#0e0e0e" stroke-width=".25"/>
<circle cx="14.8" cy="161.7" r=".5" fill="#0e0e0e"/>
<circle cx="14.8" cy="161.7" r=".5" fill="none" stroke="#0e0e0e" stroke-width=".2"/>
<path d="M49.8 64.3h-20v94.9h15M49.8 66.8h-17.5v89.9h12.5M74.8 69.3v5" fill="none" stroke="#0e0e0e" stroke-width=".25"/>
<circle cx="74.7" cy="74.3" r=".5" fill="#0e0e0e"/>
<circle cx="74.7" cy="74.3" r=".5" fill="none" stroke="#0e0e0e" stroke-width=".2"/>
<path d="M72.3 69.3v2.5" fill="none" stroke="#0e0e0e" stroke-width=".25"/>
<circle cx="72.3" cy="71.8" r=".5" fill="#0e0e0e"/>
<circle cx="72.3" cy="71.8" r=".5" fill="none" stroke="#0e0e0e" stroke-width=".2"/>
<path d="M27.3 171.7h17.5" fill="none" stroke="#0e0e0e" stroke-width=".25"/>
<circle cx="39.8" cy="171.7" r=".5" fill="#0e0e0e"/>
<circle cx="39.8" cy="171.7" r=".5" fill="none" stroke="#0e0e0e" stroke-width=".2"/>
<path d="M39.8 171.7v15h5" fill="none" stroke="#0e0e0e" stroke-width=".25"/>
<circle cx="39.8" cy="171.7" r=".5" fill="#0e0e0e"/>
<circle cx="39.8" cy="171.7" r=".5" fill="none" stroke="#0e0e0e" stroke-width=".2"/>
<path d="M37.3 174.2v15h7.5" fill="none" stroke="#0e0e0e" stroke-width=".25"/>
<circle cx="37.3" cy="174.2" r=".5" fill="#0e0e0e"/>
<circle cx="37.3" cy="174.2" r=".5" fill="none" stroke="#0e0e0e" stroke-width=".2"/>
<path d="M14.8 161.7v39.9h30" fill="none" stroke="#0e0e0e" stroke-width=".25"/>
<circle cx="14.8" cy="161.7" r=".5" fill="#0e0e0e"/>
<circle cx="14.8" cy="161.7" r=".5" fill="none" stroke="#0e0e0e" stroke-width=".2"/>
<path d="M154.7 16.9h34.9M84.7 69.3v17.5h72.5v-10h-2.5M92.2 61.8h12.5M92.2 64.3h12.5M92.2 66.8h12.5M29.8 194.2h15M29.8 196.6h15M29.8 199.1h15" fill="none" stroke="#0e0e0e" stroke-width=".25"/>
<path d="M75.2 147.2h32.5v15l-2.5 2.5h-30z" fill-rule="evenodd" fill="#ddd"/>
<path d="M75.2 147.2h32.5v15l-2.5 2.5h-30z" fill="none" stroke="#bdbdbd" stroke-width=".2"/>
<path d="M74.8 146.7h32.4v15l-2.5 2.5h-29.9z" fill-rule="evenodd" fill="#f3f3f3"/>
<path d="M74.8 146.7h32.4v15l-2.5 2.5h-29.9z" fill="none" stroke="#000" stroke-width=".2"/>
<path d="M104.7 161.7h2.5l-2.5 2.5z" fill="#efefef"/>
<path d="M104.7 161.7h2.5l-2.5 2.5z" fill="none" stroke="#bdbdbd" stroke-width=".2"/>
<path d="M75.5 147.2l.5 .7h-1z" fill="#d1d1d1"/>
<path d="M75.5 147.2l.5 .7h-1z" fill="none" stroke="#0f0f0f" stroke-width=".2"/>
<path d="M125.2 147.2h32.5v15l-2.5 2.5h-30z" fill-rule="evenodd" fill="#ddd"/>
<path d="M125.2 147.2h32.5v15l-2.5 2.5h-30z" fill="none" stroke="#bdbdbd" stroke-width=".2"/>
<path d="M124.7 146.7h32.5v15l-2.5 2.5h-30z" fill-rule="evenodd" fill="#f3f3f3"/>
<path d="M124.7 146.7h32.5v15l-2.5 2.5h-30z" fill="none" stroke="#000" stroke-width=".2"/>
<path d="M154.7 161.7h2.5l-2.5 2.5z" fill="#efefef"/>
<path d="M154.7 161.7h2.5l-2.5 2.5z" fill="none" stroke="#bdbdbd" stroke-width=".2"/>
<path d="M125.4 147.2l.5 .7h-1z" fill="#d1d1d1"/>
<path d="M125.4 147.2l.5 .7h-1z" fill="none" stroke="#0f0f0f" stroke-width=".2"/>
<path d="M175.1 147.2h32.5v15l-2.5 2.5h-30z" fill-rule="evenodd" fill="#ddd"/>
<path d="M175.1 147.2h32.5v15l-2.5 2.5h-30z" fill="none" stroke="#bdbdbd" stroke-width=".2"/>
<path d="M174.6 146.7h32.5v15l-2.5 2.5h-30z" fill-rule="evenodd" fill="#f3f3f3"/>
<path d="M174.6 146.7h32.5v15l-2.5 2.5h-30z" fill="none" stroke="#000" stroke-width=".2"/>
<path d="M204.6 161.7h2.5l-2.5 2.5z" fill="#efefef"/>
<path d="M204.6 161.7h2.5l-2.5 2.5z" fill="none" stroke="#bdbdbd" stroke-width=".2"/>
<path d="M175.4 147.2l.5 .8h-1z" fill="#d1d1d1"/>
<path d="M175.4 147.2l.5 .8h-1z" fill="none" stroke="#0f0f0f" stroke-width=".2"/>
<path d="M227.6 147.2h34.9v15l-2.5 2.5h-32.4z" fill-rule="evenodd" fill="#ddd"/>
<path d="M227.6 147.2h34.9v15l-2.5 2.5h-32.4z" fill="none" stroke="#bdbdbd" stroke-width=".2"/>
<path d="M227.1 146.7h34.9v15l-2.5 2.5h-32.4z" fill-rule="evenodd" fill="#f3f3f3"/>
<path d="M227.1 146.7h34.9v15l-2.5 2.5h-32.4z" fill="none" stroke="#000" stroke-width=".2"/>
<path d="M259.5 161.7h2.5l-2.5 2.5z" fill="#efefef"/>
<path d="M259.5 161.7h2.5l-2.5 2.5z" fill="none" stroke="#bdbdbd" stroke-width=".2"/>
<path d="M227.8 147.2l.5 .8h-1z" fill="#d1d1d1"/>
<path d="M227.8 147.2l.5 .8h-1z" fill="none" stroke="#0f0f0f" stroke-width=".2"/>
<text font-size="2.7" fill="#0e0e0e" x="194.6" y="193.5">Prism Bed Of Nails Design (BOND)</text>
<g font-size="2.2">
<text x="35.8" y="5.1">1</text>
<text x="104.3" y="5.1">2</text>
<text x="173.1" y="5.1">3</text>
<text x="241.6" y="5.1">4</text>
<text x="4" y="29.2">A</text>
<text x="273.7" y="29.2">A</text>
<text x="4.1" y="82.2">B</text>
<text x="273.8" y="82.2">B</text>
<text x="4.1" y="135.3">C</text>
<text x="273.8" y="135.3">C</text>
<text x="76" y="149.9">Header 1:</text>
<text x="125.9" y="149.9">Header 2:</text>
<text x="175.9" y="149.9">Header 3:</text>
<text x="228.3" y="149.9">Header 4:</text>
<text x="76" y="152.4">- ADC/DAC/GPIO</text>
<text x="76" y="154.9">- VBUS, VBAT</text>
<text x="125.9" y="152.4">- ADC/DAC/GPIO</text>
<text x="125.9" y="154.9">- VBUS, VBAT</text>
<text x="175.9" y="152.4">- ADC/DAC/GPIO</text>
<text x="175.9" y="154.9">- VBUS</text>
<text x="228.3" y="152.4">- ADC/DAC/GPIO</text>
<text x="228.3" y="154.9">- Mezaneene Custom PCB</text>
<text x="76" y="157.4">- UART (w/Level Translator</text>
<text x="76" y="159.9">- Variable LDO</text>
<text x="125.9" y="157.4">- I2C (w/Level Translator)</text>
<text x="175.9" y="157.4">- Segger/STLINK JTAG</text>
<text x="175.9" y="159.9">- USB (Teensy Host or External)</text>
<text x="229.9" y="157.4">- I2C, SPI, UART</text>
<text x="229.9" y="159.9">- VBAT, VBUS, VSYS, V3V3D</text>
<text x="4.1" y="188.3">D</text>
<text x="147.2" y="188.5">I2C1 Addresses</text>
<text x="147.2" y="191">--------------</text>
<text x="185.9" y="191.1">Title</text>
<text x="273.7" y="188.3">D</text>
<text x="147.2" y="193.5">TPS55289</text>
<text x="147.2" y="196">INA220 VDUT</text>
<text x="169.5" y="193.5">0x75</text>
<text x="169.5" y="196">0x41</text>
<text x="147.2" y="198.5">INA220 VBAT</text>
<text x="147.2" y="201">TMP1075</text>
<text x="147.2" y="203.5">Display SSD1306</text>
<text x="169.5" y="198.5">0x40</text>
<text x="169.5" y="201">0x48</text>
<text x="169.5" y="203.5">0x3C</text>
<text x="185.9" y="198.6">Size</text>
<text x="187.1" y="202.4">Letter</text>
<text x="198.3" y="198.6">Number</text>
<text x="248.3" y="198.6">Revision</text>
<text x="185.9" y="206.1">Date:</text>
<text x="185.9" y="208.6">File:</text>
<text x="197.1" y="206.1">7-30-2025</text>
<text x="197.1" y="208.6">Top.SchDoc</text>
<text x="235.8" y="208.6">Drawn By: Sistemi</text>
<text x="235.8" y="206.1">Sheet</text>
<text x="242.5" y="206.1">of</text>
<text x="35.8" y="212.4">1</text>
<text x="104.3" y="212.4">2</text>
<text x="173.1" y="212.4">3</text>
<text x="241.6" y="212.4">4</text>
</g>
<g font-size="2.2" fill="#0e0e0e">
<text x="9.8" y="8.8">SH8</text>
<text x="9.8" y="11.3">JigInterface.SchDoc</text>
<text x="104.7" y="8.8">SH11</text>
<text x="104.7" y="11.3">Teensy4.SchDoc</text>
<text x="189.6" y="11.3">SH12</text>
<text x="244.6" y="11.3">SH9</text>
<text x="189.6" y="13.8">SMPS.SchDoc</text>
<text x="244.6" y="13.8">PowerDist.SchDoc</text>
<text x="49.8" y="18.8">SH13</text>
<text x="49.8" y="21.3">IOExpand.SchDoc</text>
<text x="77.3" y="111.3">SH4</text>
<text x="77.3" y="113.7">Hdr1.SchDoc</text>
<text x="127.2" y="111.3">SH5</text>
<text x="127.2" y="113.7">Hdr2.SchDoc</text>
<text x="177.1" y="111.3">SH6</text>
<text x="177.1" y="113.7">Hdr3.SchDoc</text>
<text x="227.1" y="111.3">SH7</text>
<text x="227.1" y="113.7">Hdr4.SchDoc</text>
<text x="44.8" y="151.2">SH2</text>
<text x="44.8" y="153.7">VBAT.SchDoc</text>
<text x="44.8" y="181.1">SH10</text>
<text x="44.8" y="183.6">VBUS.SchDoc</text>
<text x="209.6" y="201.1">a44</text>
<text x="262" y="201.1">02</text>
</g>
<g font-size="2.2" fill="#262626">
<text x="19.6" y="17.6">BUTTON2</text>
<text x="19.8" y="15.1">BUTTON1</text>
<text x="109.7" y="15.1">BUTTON1</text>
<text x="109.7" y="17.6">BUTTON2</text>
<text x="139.8" y="17.6">VSYS_EN</text>
<text x="194.6" y="17.6">VSYS_EN</text>
<text x="139.5" y="20.1">I2C1_CLK</text>
<text x="139.5" y="22.6">I2C1_SDA</text>
<text x="157" y="18.8">I2C1_CLK</text>
<text x="157" y="21.3">I2C1_SDA</text>
<text x="162.1" y="23.8">I2C2_SCL</text>
<text x="20.3" y="27.6">YELLOW</text>
<text x="22.3" y="25.1">GREEN</text>
<text x="54.8" y="27.6">YELLOW</text>
<text x="54.8" y="25.1">GREEN</text>
<text x="139.5" y="27.6">I2C2_SDA</text>
<text x="140" y="25.1">I2C2_SCL</text>
<text x="162.1" y="26.3">I2C2_SDA</text>
<text x="24" y="32.6">BLUE</text>
<text x="25.4" y="30.1">RED</text>
<text x="54.8" y="30.1">RED</text>
<text x="54.8" y="32.6">BLUE</text>
<text x="142.4" y="32.6">GPIO_1</text>
<text x="142.3" y="37.6">GPIO_3</text>
<text x="144.3" y="40.1">PWM</text>
<text x="138.2" y="42.6">UART2_RX</text>
<text x="138.3" y="45.1">UART2_TX</text>
<text x="140.5" y="52.6">USB_DM</text>
<text x="141.4" y="50.1">USB_DP</text>
<text x="134.5" y="57.5">SPI_CS2_HDR4</text>
<text x="54.8" y="65">VBAT_CON</text>
<text x="54.8" y="62.5">SELFTEST</text>
<text x="73" y="64.3" transform="rotate(-90 73 64.3)">INT</text>
<text x="75.5" y="64.3" transform="rotate(-90 75.5 64.3)">CVRT</text>
<text x="78" y="64.3" transform="rotate(-90 78 64.3)">SPI_SCLK</text>
<text x="80.5" y="64.3" transform="rotate(-90 80.5 64.3)">SPI_MOSI</text>
<text x="83" y="64.3" transform="rotate(-90 83 64.3)">SPI_MISO</text>
<text x="85.5" y="64.3" transform="rotate(-90 85.5 64.3)">SPI_CS</text>
<text x="92.2" y="61.3">VDUT_EN</text>
<text x="92.2" y="63.8">VDUTSMPS_INT</text>
<text x="109.7" y="62.5">VDUT_EN</text>
<text x="109.7" y="65">VDUTSMPS_INT</text>
<text x="135.6" y="60">SPI_CS_HDR4</text>
<text x="135.6" y="65">SPI_CS_HDR2</text>
<text x="135.7" y="62.5">SPI_CS_HDR3</text>
<text x="54.8" y="67.5">VBAT_EN</text>
<text x="92.2" y="66.3">VDUTSMPS_EN</text>
<text x="109.7" y="67.5">VDUTSMPS_EN</text>
<text x="135.8" y="67.5">SPI_CS_HDR1</text>
<text x="139.7" y="70">SPI_MISO</text>
<text x="109.7" y="72.5">ADC_INT</text>
<text x="109.7" y="75">ADC_CNVRT</text>
<text x="137.4" y="77.5">SPI_CS_IOX</text>
<text x="139.7" y="72.5">SPI_MOSI</text>
<text x="140.9" y="75">SPI_SCK</text>
<text x="109.7" y="80">UART_TX</text>
<text x="109.7" y="82.5">UART_RX</text>
<text x="82.3" y="117.5">SPI_CS</text>
<text x="82.3" y="120">SPI_SCLK</text>
<text x="132.2" y="120">SPI_SCLK</text>
<text x="132.2" y="117.5">SPI_CS</text>
<text x="182.1" y="120">SPI_SCLK</text>
<text x="182.1" y="117.5">SPI_CS</text>
<text x="232.1" y="117.5">SPI_CS2</text>
<text x="232.1" y="120">SPI_CS</text>
<text x="82.3" y="122.5">SPI_MOSI</text>
<text x="82.3" y="125">SPI_MISO</text>
<text x="132.2" y="125">SPI_MISO</text>
<text x="132.2" y="122.5">SPI_MOSI</text>
<text x="150.4" y="124.4" transform="rotate(-90 150.4 124.4)">GPIO</text>
<text x="182.1" y="122.5">SPI_MOSI</text>
<text x="182.1" y="125">SPI_MISO</text>
<text x="232.1" y="122.5">SPI_SCLK</text>
<text x="232.1" y="125">SPI_MOSI</text>
<text x="82.3" y="130">VBAT_ADJ</text>
<text x="114.7" y="128.7">I2C2_SDA</text>
<text x="114.7" y="131.2">I2C2_SCL</text>
<text x="132.2" y="130">I2C_SDA</text>
<text x="197.9" y="128.3" transform="rotate(-90 197.9 128.3)">USB_DM</text>
<text x="200.4" y="127.6" transform="rotate(-90 200.4 127.6)">USB_DP</text>
<text x="214.6" y="131.2">I2C2_SCL</text>
<text x="232.1" y="127.5">SPI_MISO</text>
<text x="250.3" y="129.5" transform="rotate(-90 250.3 129.5)">UART_TX</text>
<text x="252.8" y="129.6" transform="rotate(-90 252.8 129.6)">UART_RX</text>
<text x="82.3" y="137.5">CVRT</text>
<text x="82.3" y="135">UART_TX</text>
<text x="82.3" y="132.5">UART_RX</text>
<text x="93.5" y="137.5">INT</text>
<text x="132.2" y="132.5">I2C_SCL</text>
<text x="132.2" y="137.5">CVRT</text>
<text x="143.5" y="137.5">INT</text>
<text x="182.1" y="137.5">CVRT</text>
<text x="193.4" y="137.5">INT</text>
<text x="214.6" y="133.7">I2C2_SDA</text>
<text x="232.1" y="135">I2C_SDA</text>
<text x="232.1" y="132.5">I2C_SCL</text>
<text x="242.3" y="137.5">GPIO_1</text>
<text x="232.1" y="140">CVRT</text>
<text x="245.8" y="140">INT</text>
<text x="49.8" y="157.4">EN</text>
<text x="49.8" y="159.9">VBAT_CON</text>
<text x="49.8" y="162.4">SELF_TEST</text>
<text x="49.8" y="164.9">VBAT_ADJ</text>
<text x="27.3" y="171.2">I2C1_CLK</text>
<text x="27.3" y="173.7">I2C1_SDA</text>
<text x="49.8" y="172.4">I2C1_CLK</text>
<text x="49.8" y="174.9">I2C1_SDA</text>
<text x="49.8" y="189.9">I2C1_SDA</text>
<text x="49.8" y="187.4">I2C1_CLK</text>
<text x="29.8" y="193.6">VDUTSMPS_EN</text>
<text x="29.8" y="196.1">VDUTSMPS_INT</text>
<text x="49.8" y="194.9">VDUTSMPS_EN</text>
<text x="49.8" y="197.4">VDUTSMPS_INT</text>
<text x="29.8" y="198.6">VDUT_EN</text>
<text x="49.8" y="202.4">SELF_TEST</text>
<text x="49.8" y="199.9">VDUT_EN</text>
</g>
</svg>
